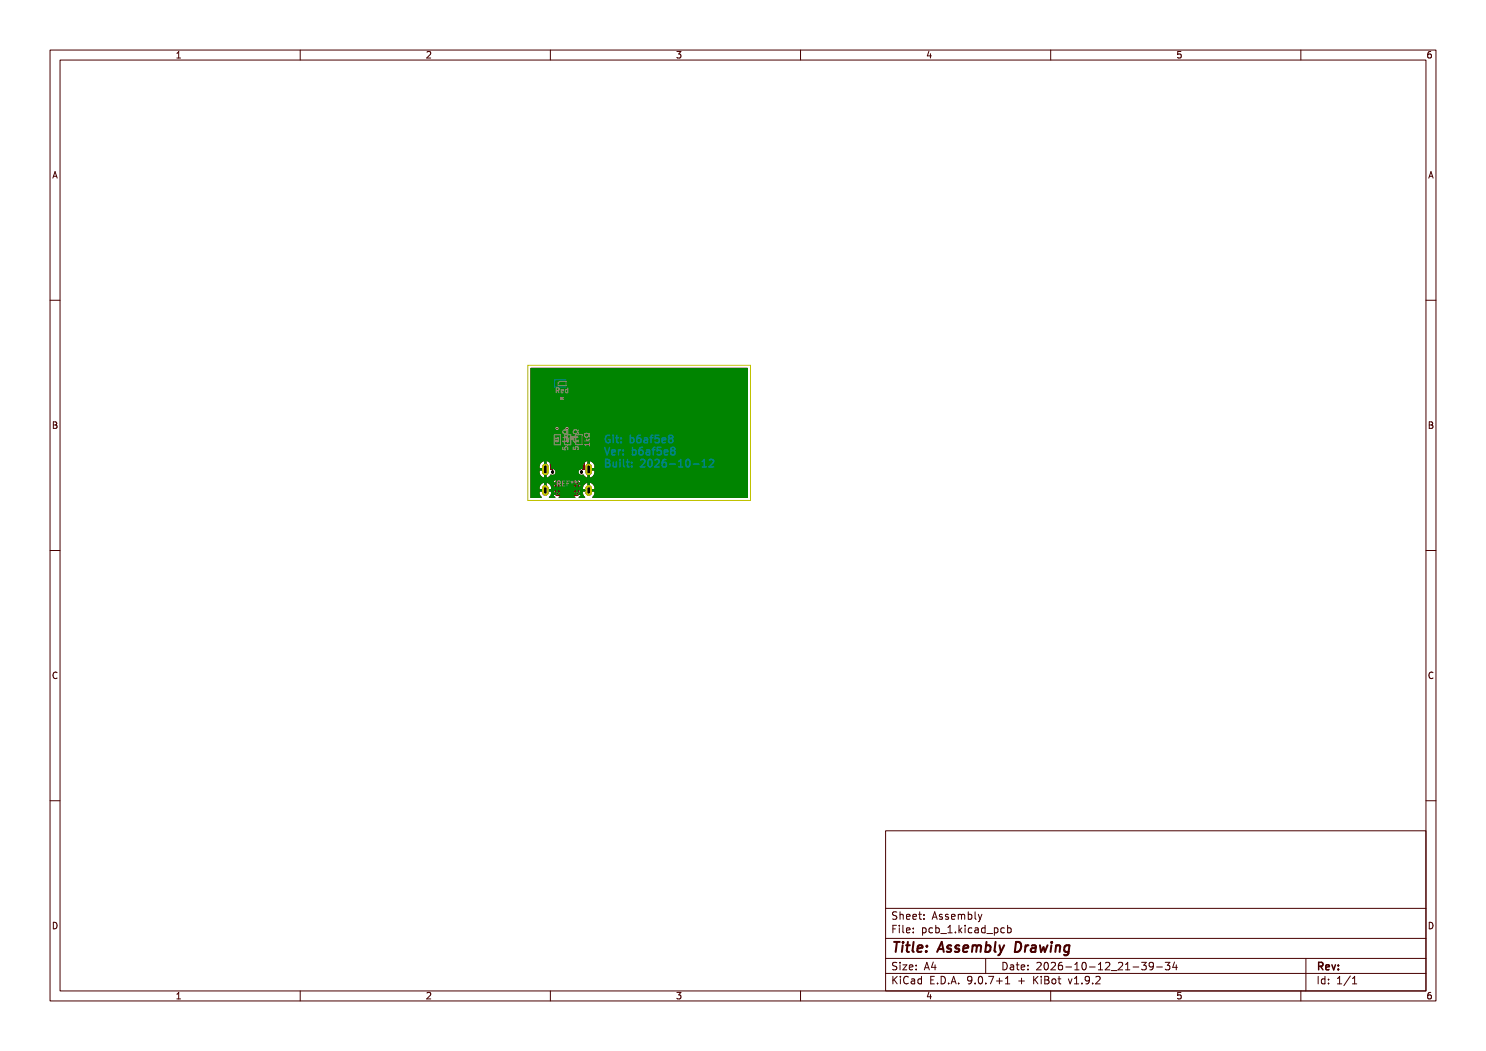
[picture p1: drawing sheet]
<svg xmlns="http://www.w3.org/2000/svg" width="297mm" height="210mm" viewBox="0 0 297 210" stroke-linecap="round" stroke-linejoin="round" font-family="sans-serif">
<g fill="#840000">
<path d="M115.1 88.3h1.2l.1 .2v.6l-.2 .2-1-.1-.2-.2z" fill-rule="evenodd"/>
<path d="M115.1 86.5l1.2-.1 .1 .3v.6l-.2 .1h-1l-.2-.2z" fill-rule="evenodd"/>
<path d="M112.8 88.3h1.2l.2 .2v.6l-.3 .2h-1l-.1-.3z" fill-rule="evenodd"/>
<path d="M112.8 86.5h1.2l.2 .2v.6l-.3 .2-1-.1-.1-.2z" fill-rule="evenodd"/>
<path d="M111.9 92.4h.3v1.4h-.3z" fill-rule="evenodd"/>
<path d="M112.9 92.4h.3v1.4h-.3z" fill-rule="evenodd"/>
<path d="M113.4 92.4h.3v1.4h-.3z" fill-rule="evenodd"/>
<path d="M114.4 92.4h.3v1.4h-.3z" fill-rule="evenodd"/>
<path d="M115.5 92.4h.5v1.4h-.5z" fill-rule="evenodd"/>
<path d="M116.3 92.4h.5v1.4h-.5z" fill-rule="evenodd"/>
<path d="M114.9 92.4h.3v1.4h-.3z" fill-rule="evenodd"/>
<path d="M113.9 92.4h.3v1.4h-.3z" fill-rule="evenodd"/>
<path d="M112.4 92.4h.3v1.4h-.3z" fill-rule="evenodd"/>
<path d="M111.4 92.4h.3v1.4h-.3z" fill-rule="evenodd"/>
<path d="M110.7 92.4h.5v1.4h-.5z" fill-rule="evenodd"/>
<path d="M109.9 92.4h.5v1.4h-.5z" fill-rule="evenodd"/>
</g>
<path d="M109 93.3v1M109 97.6v.8" fill="none" stroke="#840000" stroke-width="1.3"/>
<g fill="#840000">
<circle cx="111.3" cy="96.6" r=".25"/>
<circle cx="111.3" cy="98.6" r=".25"/>
<circle cx="115.3" cy="96.6" r=".25"/>
<circle cx="115.3" cy="98.6" r=".25"/>
</g>
<path d="M111 96.3l.3-.2 4.3 .1 .2 .4v2.3l-.5 .2h-4.2l-.3-.5v-2z" fill-rule="evenodd" fill="#840000"/>
<path d="M117.7 93.3v1M117.7 97.6v.8" fill="none" stroke="#840000" stroke-width="1.3"/>
<g fill="#840000">
<path d="M111.2 76.2h.7v.8h-.7z" fill-rule="evenodd"/>
<path d="M112.7 76.2h.8v.8h-.8z" fill-rule="evenodd"/>
<path d="M110.8 88.4l1.1-.1 .2 .2v.7l-.3 .1h-1l-.1-.2z" fill-rule="evenodd"/>
<path d="M110.8 86.6l1.1-.1 .2 .2v.6l-.3 .2h-1l-.1-.2z" fill-rule="evenodd"/>
</g>
<g fill="#840000">
<circle cx="111.3" cy="85.6" r=".3"/>
<circle cx="113.3" cy="85.6" r=".3"/>
</g>
<path d="M111.5 76.6v4l-1.4 1.3v11.2M113.1 76.6v5l.8 .8h1.2l.6 .6v3.9M111.3 85.6l.1 1.4M111.4 88.8v.9l.7 .7v2.7M113.3 85.6l.2 .2v1.2M113.5 88.8v1.7l1.6 1.7v.9M115.7 88.7v.1M115.7 88.8v4.3l-.2 .2v.8l-.5 .5h-3.7l-.2-.2v-1.1l-.2-.2" fill="none" stroke="#840000" stroke-width=".2"/>
<path d="M106 73.6h43.5l-.1 25.9h-30.9l-.1-.1 .3-.6 .1-.5h-.9v-.6h.9v-.2a1.15 1.15 0 0 0-.9-1v1.1l-.2-.2-.3 .2v-1.1a1.17 1.17 0 0 0-.9 1.2h.9v.6h-.9l.1 .5 .4 .5-.1 .2h-1.2v-.2l.3-.4h-1.4l.4 .4-.1 .2h-3.2v-.2l.3-.4h-1.4l.4 .4-.1 .2-1.2-.1 .4-.8h1.1a.15 .15 0 0 0 .2 .2 .15 .15 0 0 0 .1-.2h3.7a.15 .15 0 0 0 .2 .1 .15 .15 0 0 0 0-.2 .15 .15 0 0 0-.2 .1h-3.7l-.1-.1-.2 .1h-1.1v-.2h5.9l-.4-.5v.5h-.5v-.5l-.5 .5h-2.6l-.4-.5v.5h-.5v-.5l-.5 .5-1.4-.1v-.6h.9l-.2-.8h.7l.5 .4h.6l.3-.4h2.6l.4 .4h.6l.4-.4h-.4v.4h-.5v-.4h-3.5v.4h-.5v-.4h-1.2l-.3-.3h1.6a.15 .15 0 0 0 .1 .2 .15 .15 0 0 0 .2-.2l3.7 .1a.15 .15 0 0 0 .2 0 .15 .15 0 0 0 0-.2 .15 .15 0 0 0-.2 .1h-3.7l-.1-.1-.2 .1h-1.6l-.4-.1v1.1l-.2-.2-.2 .2v-1.1a1.16 1.16 0 0 0-1 1.2h1v.6h-1l.1 .5 .4 .7h-2.2l-.1-3.1h10l-.4-.5v.5h-.5v-.5l-.5 .5h-2.6l-.4-.5v.5h-.5v-.5l-.5 .5h-4.6v-3.2h1.8v.3h1v.5h-1a1.19 1.19 0 0 0 1 1.4v-1l.2 .2 .2-.2v1l.4-.1a.95 .95 0 0 1 1.1-.4l.6 .3h3.8l.7-.5 .3 .2a.48 .48 0 0 1 .8 .3l.5 .2v-1l.2 .2 .3-.2v1a1.19 1.19 0 0 0 .9-1.4h-.9v-.5h.9v-.3a1.15 1.15 0 0 0-.9-1v1l-.2-.2-.3 .2v-1l-.5-.3h-.1v1.1h-.3l-.2-1v-2.2l.6-.6v-.9l-.3-.4 .3-.6v-.7l-.1-.4-.5-.3v-3l-.8-1-1.4-.1-.4-.5v-3.7l.4-.6v-.8l-.5-.5h-.9a.49 .49 0 0 1-.8 0l-.1-.1v2l.5-.2 .2 .2 .1 4.3 1.1 1.1h1.1l.3 .2-.1 2.8a.47 .47 0 0 1-.8 0l-.5-.1v.9l-.2 .2-.1 .2h-3.2l.3 .7-.3 .5v.8l1.3 1.5v1.1l-.2 .1h-.9l-.3 1.2-.2-.1v-1.1l-.7 .3v1l-.2-.2-.2 .2v-1a1.15 1.15 0 0 0-1 1h-1.8v-6.5h5.1v-.7h.5v.7h1.6v-.8l-.3 .1a.66 .66 0 0 1-1 0h-1.3l-.3 .3-.1 .4h-4.2v-9.8h4.6l.3 .5 .4 .2v-.7h-5.3v-.6l5.3 .1v-.8a.71 .71 0 0 0-.7 .7h-4.6z" fill-rule="evenodd" fill="#840000"/>
<g fill="#000">
<circle cx="110.4" cy="94.3" r=".3"/>
<circle cx="111.3" cy="96.6" r=".15"/>
<circle cx="111.3" cy="85.6" r=".15"/>
<circle cx="111.3" cy="98.6" r=".15"/>
<circle cx="113.3" cy="85.6" r=".15"/>
<circle cx="115.3" cy="96.6" r=".15"/>
<circle cx="115.3" cy="98.6" r=".15"/>
<circle cx="116.2" cy="94.3" r=".3"/>
</g>
<path d="M109 93.3v1.1M109 97.6v.8M117.7 93.3v1.1M117.7 97.6v.8" fill="none" stroke="#000" stroke-width=".5"/>
<path d="M109 93.3v1M109 97.6v.8" fill="none" stroke="#c2c200" stroke-width="1.3"/>
<g fill="#c2c200">
<circle cx="111.3" cy="96.6" r=".25"/>
<circle cx="111.3" cy="98.6" r=".25"/>
<circle cx="115.3" cy="96.6" r=".25"/>
<circle cx="115.3" cy="98.6" r=".25"/>
</g>
<path d="M117.7 93.3v1M117.7 97.6v.8" fill="none" stroke="#c2c200" stroke-width="1.3"/>
<g fill="#000">
<circle cx="110.4" cy="94.3" r=".3"/>
<circle cx="111.3" cy="96.6" r=".15"/>
<circle cx="111.3" cy="98.6" r=".15"/>
<circle cx="115.3" cy="96.6" r=".15"/>
<circle cx="115.3" cy="98.6" r=".15"/>
<circle cx="116.2" cy="94.3" r=".3"/>
</g>
<path d="M109 93.3v1.1M109 97.6v.8M117.7 93.3v1.1M117.7 97.6v.8" fill="none" stroke="#000" stroke-width=".5"/>
<g fill="#c2c2c2">
<circle cx="111.3" cy="85.6" r=".3"/>
<circle cx="113.3" cy="85.6" r=".3"/>
</g>
<g fill="#000">
<circle cx="111.3" cy="85.6" r=".15"/>
<circle cx="113.3" cy="85.6" r=".15"/>
</g>
<path d="M109 93.3v1M109 97.6v.8" fill="none" stroke="#008400" stroke-width="1.3"/>
<g fill="#008400">
<circle cx="111.3" cy="96.6" r=".25"/>
<circle cx="111.3" cy="98.6" r=".25"/>
<circle cx="115.3" cy="96.6" r=".25"/>
<circle cx="115.3" cy="98.6" r=".25"/>
</g>
<path d="M117.7 93.3v1M117.7 97.6v.8" fill="none" stroke="#008400" stroke-width="1.3"/>
<g fill="#008400">
<circle cx="111.3" cy="85.6" r=".3"/>
<circle cx="113.3" cy="85.6" r=".3"/>
</g>
<path d="M106 73.6h43.5l-.1 25.9h-30.9l-.1-.1 .3-.6 .1-.5h-.9v-.6h.9v-.2a1.15 1.15 0 0 0-.9-1v1.1l-.2-.2-.3 .2v-1.1a1.17 1.17 0 0 0-.9 1.2h.9v.6h-.9l.1 .5 .4 .5-.1 .2h-1.2v-.2l.3-.4h-1.4l.4 .4-.1 .2h-3.2v-.2l.3-.4h-1.4l.4 .4-.1 .2-1.2-.1 .4-.8h1.1a.15 .15 0 0 0 .2 .2 .15 .15 0 0 0 .1-.2h3.7a.15 .15 0 0 0 .2 .1 .15 .15 0 0 0 0-.2 .15 .15 0 0 0-.2 .1h-3.7l-.1-.1-.2 .1h-1.1v-.2h5.9l-.4-.5v.5h-.5v-.5l-.5 .5h-2.6l-.4-.5v.5h-.5v-.5l-.5 .5-1.4-.1v-.6h.9l-.2-.8h.7l.5 .4h.6l.3-.4h2.6l.4 .4h.6l.4-.4h-.4v.4h-.5v-.4h-3.5v.4h-.5v-.4h-1.2l-.3-.3h1.6a.15 .15 0 0 0 .1 .2 .15 .15 0 0 0 .2-.2l3.7 .1a.15 .15 0 0 0 .2 0 .15 .15 0 0 0 0-.2 .15 .15 0 0 0-.2 .1h-3.7l-.1-.1-.2 .1h-1.6l-.4-.1v1.1l-.2-.2-.2 .2v-1.1a1.16 1.16 0 0 0-1 1.2h1v.6h-1l.1 .5 .4 .7h-2.2l-.1-3.1h10l-.4-.5v.5h-.5v-.5l-.5 .5h-2.6l-.4-.5v.5h-.5v-.5l-.5 .5h-4.6v-3.2h1.8v.3h1v.5h-1a1.19 1.19 0 0 0 1 1.4v-1l.2 .2 .2-.2v1l.7-.4a.39 .39 0 0 1 .6-.1l.4-.2 .1-.5h4.7v.2a.75 .75 0 0 0 1 .5l.2 .3 .5 .2v-1l.2 .2 .3-.2v1a1.19 1.19 0 0 0 .9-1.4h-.9v-.5h.9v-.3a1.15 1.15 0 0 0-.9-1v1l-.2-.2-.3 .2v-1a1.3 1.3 0 0 0-.9 1.5l-.6 .2-.2 .3h-4.7a.68 .68 0 0 0-.8-.5h-.1a1.22 1.22 0 0 0-.9-1.5v1l-.2-.2-.2 .2-.1-1a1.15 1.15 0 0 0-.9 1h-1.8z" fill-rule="evenodd" fill="#008400"/>
<g fill="#000">
<circle cx="110.4" cy="94.3" r=".3"/>
<circle cx="111.3" cy="96.6" r=".15"/>
<circle cx="111.3" cy="85.6" r=".15"/>
<circle cx="111.3" cy="98.6" r=".15"/>
<circle cx="113.3" cy="85.6" r=".15"/>
<circle cx="115.3" cy="96.6" r=".15"/>
<circle cx="115.3" cy="98.6" r=".15"/>
<circle cx="116.2" cy="94.3" r=".3"/>
</g>
<path d="M109 93.3v1.1M109 97.6v.8M117.7 93.3v1.1M117.7 97.6v.8" fill="none" stroke="#000" stroke-width=".5"/>
<path d="M109 93.3v1M109 97.6v.8" fill="none" stroke="#c2c200" stroke-width="1.3"/>
<g fill="#c2c200">
<circle cx="111.3" cy="96.6" r=".25"/>
<circle cx="111.3" cy="98.6" r=".25"/>
<circle cx="115.3" cy="96.6" r=".25"/>
<circle cx="115.3" cy="98.6" r=".25"/>
</g>
<path d="M117.7 93.3v1M117.7 97.6v.8" fill="none" stroke="#c2c200" stroke-width="1.3"/>
<g fill="#000">
<circle cx="110.4" cy="94.3" r=".3"/>
<circle cx="111.3" cy="96.6" r=".15"/>
<circle cx="111.3" cy="98.6" r=".15"/>
<circle cx="115.3" cy="96.6" r=".15"/>
<circle cx="115.3" cy="98.6" r=".15"/>
<circle cx="116.2" cy="94.3" r=".3"/>
</g>
<path d="M109 93.3v1.1M109 97.6v.8M117.7 93.3v1.1M117.7 97.6v.8" fill="none" stroke="#000" stroke-width=".5"/>
<g fill="#c2c2c2">
<circle cx="111.3" cy="85.6" r=".3"/>
<circle cx="113.3" cy="85.6" r=".3"/>
</g>
<g fill="#000">
<circle cx="111.3" cy="85.6" r=".15"/>
<circle cx="113.3" cy="85.6" r=".15"/>
</g>
<g fill="none" stroke="#008484" stroke-width=".3">
<path d="M120.8 89.4l.5 1.5 .5-1.5M121.1 91.8l.7 .1v.3l-.2 .3a.4 .4 0 0 1 .3 .4 .4 .4 0 0 1-.3 .4h-.5zM121.1 92.5h.5M121.8 87a.7 .7 0 0 0-.8 .7 .7 .7 0 0 0 .8 .7l.1-.6h-.3M122.3 90.4l.7-.2-.1-.2-.4-.1-.2 .2v.7h.6M122.6 87v.1M122.6 87.5v1M122.6 92.3v.9l.4 .1 .2-.1M123.1 87.5h.5M123.2 92.3v1M123.3 87v1.3l.3 .2M123.6 89.9v1"/>
<path d="M123.9 91.8v.1M123.9 92.3v1M124.1 89.9l-.5 .3M124.1 88.3v.2M124.1 87.5v.2M124.6 90.7v.2M124.6 90v.1M124.6 91.8v1.3l.2 .2M125.2 92.3h.6M125.4 91.8v1.3l.4 .2M126 87.5h.4l.3 .3-.1 .6h-.6M126 87v1.5"/>
<path d="M126.3 93.2v.1M126.3 92.4v.1M126.4 90l.4-.1 .3 .3-.1 .6h-.6M126.4 89.4v1.5M128 87h-.4a1.01 1.01 0 0 0 0 1.5l.5-.2v-.5l-.3-.3h-.2l-.3 .3M128.1 91.9l.5-.1 .3 .4-.9 1.1h.9M128.4 89.4l-.4 .1a1.01 1.01 0 0 0 0 1.4l.5-.2 .1-.5-.3-.2h-.3l-.3 .2M128.8 87.5h.5l.1 1M129.2 90h.6v.9M129.4 87.8l-.5 .1-.2 .2 .2 .4 .5-.1M129.7 91.9l.1-.1a.8 .8 0 0 1 .6 .8 .8 .8 0 0 1-.6 .7 1 1 0 0 1-.1-1.4zM129.8 90.2l-.5 .1-.2 .2 .2 .4 .5-.1"/>
<path d="M129.9 87.5h.6M130.3 89.9h.6M130.5 87l-.4 .2v1.3M130.9 91.9l.6-.1 .3 .4-1 1.1h1M130.9 89.4l-.3 .2v1.3M131.7 87h-.7l-.1 .7 .2-.2 .5 .1 .2 .2-.1 .5-.2 .2-.6-.2M132.1 89.4h-.7l-.1 .7 .3-.1h.5l.1 .2-.1 .5-.2 .2-.6-.2M132.3 88l.8-.2-.1-.3h-.4l-.3 .2 .1 .7h.6M132.8 90.4l.7-.2-.1-.2-.4-.1-.2 .2v.7h.6M133.1 91.8l-.5 .1a1.01 1.01 0 0 0 0 1.4l.5-.1 .1-.5-.3-.3h-.3l-.3 .3M133.8 92.7h1.2M133.9 87.6l-.3-.3 .3-.3h.4l.2 .3-.3 .3"/>
<path d="M133.9 87.6l-.3 .3 .1 .4 .2 .2 .4-.1 .2-.2v-.3l-.3-.3M133.9 87.6h.3M134.3 90l-.2 .3v.3l.2 .3 .5-.1 .1-.2v-.3l-.3-.3M134.3 90l-.2-.3 .2-.3 .5 .1 .1 .2-.3 .3M134.3 90h.3M135.6 93.3h.9M135.6 92.2l.5-.4v1.5M137.2 91.9l.2-.1a.8 .8 0 0 1 .5 .8 .8 .8 0 0 1-.5 .7l-.2-.1-.1-.5zM138.6 92.7h1.1M140.3 93.3h.9M140.3 92.2l.5-.4v1.5M141.8 91.9l.5-.1 .3 .4-.9 1.1h.9"/>
</g>
<path d="M113.1 75.9h-2.3v1.5h2.3" fill="none" stroke="#008484" stroke-width=".2"/>
<g fill="none" stroke="#848484" stroke-width=".2">
<path d="M111.2 78h.5v-.4l-.5-.1v1M111.4 78l.4 .5M111.5 76.5l.3-.3h1.3v.8h-1.6zM112 79.4l.3 .2-.2 .2zM112.1 78.2l.5-.1v-.2l-.3-.1-.2 .2 .1 .5h.4M112.4 79.8h.2M112.4 79.5l.1-.1v.4M113.5 77.5v1M113.5 77.9l-.3-.1-.2 .2 .1 .5h.4M110.8 86.9h1.2v2h-1.2zM111.4 88.3v-.3h-.2l-.1 .3h.5M111.4 96.6h.5v-.4l-.5-.1v1"/>
<path d="M111.6 87.5h-.2l-.1 .2-.2-.2v.3M111.6 87.5v.1M111.6 87.6v.2M111.6 88l-.2 .2M111.7 96.6l.3 .5M112.4 96.6h.4M112.5 89.4v.4l.5 .1-.1-.5h.5v.5M112.5 87.4h1M112.8 87.1l.4 .3M112.9 86.9h1.2v2h-1.2zM112.9 96.1h-.5v1h.5M113.2 88v.2h.5"/>
<path d="M113.2 87.5v.2M113.2 87.7v.1M113.2 88h.1M113.2 88h.2M113.2 87.5h.1M113.3 96.6h.4M113.4 88.9h.1M113.4 88h.1M113.5 88.2h-1l.3 .2M113.5 85.9v.3h-.2a.43 .43 0 0 0-.6-.3 .43 .43 0 0 0-.2 .6l.5 .2 .5-.3v.3M113.5 87.9v.5M113.5 87.1l-.4 .3"/>
<path d="M113.7 87.9l-.2 .2M113.7 87.5v.3l-.5-.3M113.8 96.1h-.5v1M114.1 96.3l.2 .1M114.3 96.1v.3M114.3 96.4l-.1 .1M114.3 96.4l.2 .1M114.5 87.6l-.2 .1v.2h.5M114.5 87.6v.1M114.5 87.7v.2M114.6 96.3l-.3 .1M114.6 89.3v.5h.5l-.1-.4 .5-.1v.5"/>
<path d="M114.6 87.4h1M114.8 87.6l-.3 .2M114.8 87.1v.3M114.8 87.3h-.5l.1 .1M114.9 96.3l.2 .1M114.9 87l.4 .4M115.1 96.1v.3M115.1 96.4l-.2 .1M115.1 96.4l.1 .1M115.1 86.8h1.2v2h-1.2zM115.3 96.3l-.2 .1M115.5 88.8h.1"/>
<path d="M115.6 85.9v.2h-.2a.43 .43 0 0 0-.6-.2 .43 .43 0 0 0-.2 .6l.5 .1 .5-.2v.2M115.6 87.8v.6M115.6 88.1h-1l.3 .3M115.6 87l-.4 .3M116.8 88.1h1M117.2 87.7l.3 .4M117.8 86.6v.2h-.2a.43 .43 0 0 0-.5-.2 .43 .43 0 0 0-.2 .6l.4 .1 .5-.2v.2M117.8 88.5v.6M117.8 88.8h-1l.3 .3M117.8 87.7l-.4 .3"/>
</g>
<path d="M105.5 73h44.5v27h-44.5z" fill="none" stroke="#c2c200" stroke-width=".2"/>
<g fill="none" stroke="#480000" stroke-width=".2">
<path d="M10 10h277v190h-277zM12 12h273v186h-273zM35.3 11.6h.8M35.3 10.7l.4-.4v1.3M60 10v2M85.3 10.4l.5-.1 .3 .4-.8 .9h.8M110 10v2M135.3 10.3h.8l-.4 .5 .3 .1v.6l-.2 .1-.5-.1M160 10v2M185.7 10.2l-.4 1h.9M186 10.7v.9M210 10v2"/>
<path d="M236 10.3h-.6l-.1 .6 .2-.1 .5 .1 .1 .1-.1 .5-.2 .1-.5-.1M260 10v2M286 10.3l-.4 .1-.2 .2-.1 .7 .3 .3 .4-.1 .1-.5-.1-.1-.4-.1-.3 .2M10.6 35.6l.4-1.3 .4 1.3M10.7 35.2h.6M285.6 35.6l.4-1.3 .4 1.3M285.7 35.2h.6M10 60h2M285 60h2M10.7 84.3h.4l.2 .2-.2 .4 .2 .1 .1 .3-.2 .3h-.5zM10.7 84.9h.4M285.7 84.3h.4l.2 .2-.2 .4 .2 .1 .1 .3-.2 .3h-.5z"/>
<path d="M285.7 84.9h.4M10 110h2M285 110h2M11.4 134.4a.62 .62 0 0 0-.9 .5 .62 .62 0 0 0 .7 .7l.2-.1M286.4 134.4a.62 .62 0 0 0-.9 .5 .62 .62 0 0 0 .7 .7l.2-.1M10 160h2M285 160h2M177 166h108v32h-108zM10.7 184.3a.66 .66 0 0 1 .7 .6 .66 .66 0 0 1-.7 .7zM35.3 198.7l.4-.4v1.3M35.3 199.6h.8M60 198v2"/>
<path d="M85.3 198.4l.5-.1 .3 .4-.8 .9h.8M110 198v2M135.3 198.3h.8l-.4 .5 .3 .1v.6l-.2 .1-.5-.1M160 198v2M177 194.5h108M177 191.5h108M177 187.5h108M177 181.5h108M178.5 195.1v1.5M178.5 185.6h.5M178.7 195.7l.6 .9M179.2 184.9h-.7v1.5"/>
<path d="M179.2 192.4l-.5-.1-.2 .1v.5l.6 .3 .1 .3-.2 .3-.6-.1M179.2 182.3l-.5-.1-.2 .1v.5l.6 .3 .1 .3-.2 .3-.6-.1M179.3 195.1l-.8 .9M179.7 184.9v.1M179.7 185.4v1M179.9 182.2v1.5M179.9 192.3v.1M179.9 192.8v1M179.9 182.8l.2-.1 .4 .1v.9M180 195.1v.1M180 195.6v1M180.5 192.8h.7l-.7 1h.7"/>
<path d="M180.5 184.9v1.3l.2 .2M181.2 185.9l.7-.2-.1-.2-.4-.1-.2 .2v.7h.6M181.2 183.2l.7-.1-.1-.3-.4-.1-.2 .2v.7h.6M181.5 195.2a.71 .71 0 0 0-1 .5 .71 .71 0 0 0 .7 .9l.3-.1M181.7 193.3l.8-.1-.1-.3-.4-.1-.3 .2 .1 .7h.6M182.2 195.7h.5l.1 .9M182.5 183.2l.7-.1-.1-.3-.4-.1-.2 .2v.7h.6M182.5 186.3v.1M182.5 185.5v.1M182.8 196h-.5l-.2 .2 .2 .4 .5-.1M183.1 193.7v.1M183.1 192.9v.1"/>
<path d="M183.6 182.7h.6M183.8 182.2v1.3l.4 .2M184.2 195.7l-.5-.1-.2 .3 .1 .6h.6M184.2 195.1v1.5M184.4 185.5l.4-.1 .3 .3-.1 .6h-.6M184.4 185.4v1.5M184.7 183.6v.1M184.7 182.8v.1M184.7 193.8l.5-1.5 .5 1.5M184.9 193.4h.7M185.7 198.2l-.4 1h.9M186 198.7v.9"/>
<path d="M186 195.8h.5M186.3 183.7l.5-1.5 .5 1.5M186.4 185.5l-.4-.1-.3 .3 .1 .6h.6M186.5 183.3h.7M186.5 192.2l-.3 1.1h.9M186.7 195.1h-.7v1.5h.7M186.9 192.8v1M187 185.5l.5-.1 .2 .3-.1 .6h-.6M187 184.9v1.5M187.4 196.5v.1M188 186.5h1.2M188.1 195.1a.76 .76 0 0 1 .9 .7 .76 .76 0 0 1-.9 .8z"/>
<path d="M188.3 182.8l-.3-.1-.3 .2 .1 .2 .5 .2v.3h-.6M189.5 186.4h.8M189.5 185.3l.4-.4v1.5M189.5 182.8l-.3-.1-.2 .2v.2l.5 .2v.3h-.5M189.6 196.5v.1M190.1 196.6l.5-1.5 .5 1.5M190.2 183.2l.7-.1-.1-.3-.4-.1-.2 .2v.7h.6M190.2 196.2h.8M191 186.3v.1M191.5 182.8l.5-.1 .2 .2M191.5 182.7v1M191.6 196.5v.1"/>
<path d="M191.7 184.9v1.5M191.8 185.8l.4 .6M192.2 182.9l.2-.2 .3 .1 .1 .9M192.2 182.9v.8M192.2 185.4l-.5 .6M192.9 184.9v.1M192.9 185.4v1M193.5 182.8l.5-.1 .2 .3-.1 .6h-.6M193.5 182.2v1.5M194.2 185.5l-.4-.1-.3 .3 .2 .6h.5M194.2 195.7l-.2 .3h-.3l-.3-.3 .1-.5 .5-.1 .2 .1a.99 .99 0 0 1-.4 1.4h-.3M194.9 196.5v.1"/>
<path d="M194.9 182.2v1.3l.2 .2M194.9 185.5h.6v.9M195.5 185.7l-.5 .1-.2 .2 .2 .4 .5-.1M195.5 182.7l.4 1M195.7 195.2l.2-.1a.8 .8 0 0 1 .5 .7 .8 .8 0 0 1-.5 .8l-.2-.1-.2-.5zM195.9 183.7l-.4 .5M196.2 182.7l-.3 1M196.9 185.5l-.4-.1-.3 .3 .1 .6h.6M196.9 184.9v1.5M197 191.5v3M197 196.5v.1M197.2 186.5h1.2"/>
<path d="M197.6 195.1h1l-.6 1.5M198.7 185.5l.5-.1 .3 .3-.2 .6h-.6M198.7 185.4v1.5M199.2 196h1.1M199.7 195.4v1.2M200.5 192.3a.76 .76 0 0 1 .8 .7 .76 .76 0 0 1-.8 .8zM200.7 185.5l-.4-.1-.3 .3 .2 .6h.5M201 196.6h.8M201 195.5l.4-.4v1.5M201.4 185.5l.4-.1 .3 .3-.1 .6h-.6M201.4 184.9v1.5M202 192.9h.5l.1 .9"/>
<path d="M202.6 193.2h-.5l-.2 .2 .2 .4 .5-.1M203.1 192.8h.6M203.3 192.3v1.3l.4 .2M203.6 196h1.1M204.1 193.3l.7-.1-.1-.3-.4-.1-.2 .2 .1 .7h.5M204.2 195.4v1.2M205.5 193.7v.1M205.5 192.9v.1M206.6 195.1v1.5M206.8 195.7l.7 .9M207.2 192.4l.6-.1 .3 .4-.9 1.1h.9M207.5 195.1l-.9 .9"/>
<path d="M208.1 195.1v.1M208.1 195.6v1M208.8 195.1l.7 .1 .1 .3-.3 .3a.4 .4 0 0 1 .4 .4 .4 .4 0 0 1-.3 .4h-.6zM208.8 195.8h.5M208.9 192.4l.1-.1a.8 .8 0 0 1 .5 .7 .8 .8 0 0 1-.5 .8 1 1 0 0 1-.1-1.4zM210 198v2M210.1 192.4l.6-.1 .3 .4-1 1.1h1M210.4 195.7l.3-.1 .3 .3v.4l-.3 .3-.3-.1-.2-.2zM211.5 195.6h.5M211.7 195.1v1.3l.3 .2M212.2 192.3l-.4 .1a1.01 1.01 0 0 0 0 1.4l.5-.1 .1-.5-.3-.3h-.3l-.3 .3M213 193.2h1.2"/>
<path d="M213.5 195.6l.4 1 .3-1M214.7 195.5l.5-.4v1.5M214.7 196.6h.9M214.8 193.8h.9M214.8 192.7l.4-.4v1.5M216.2 196.5v.1M216.5 192.4l.1-.1a.8 .8 0 0 1 .5 .7 .8 .8 0 0 1-.5 .8 1 1 0 0 1-.1-1.4zM217.7 193.2h1.2M217.7 195.7l-.2 .3h-.3l-.3-.3 .1-.5 .5-.1 .2 .1a.99 .99 0 0 1-.4 1.4h-.3M218.4 196.5v.1M219 195.2l.6-.1 .3 .4-.9 1.1h.9M219.5 193.8h.9"/>
<path d="M219.5 192.7l.5-.4v1.5M221 192.4l.5-.1 .3 .4-.9 1.1h.9M222.1 193.9h1.1M223.5 192.4l.6-.1 .3 .4-.9 1.1h.9M225 193.8h.8M225 192.7l.4-.4v1.5M226.5 193.2h1.1M228.2 192.3h.9l-.5 .6 .4 .1v.7l-.2 .1-.6-.1M230.5 192.9l-.3 .3h-.2l-.3-.3 .1-.5 .4-.1 .3 .1a.99 .99 0 0 1-.4 1.4h-.3M231.2 193.2h1.1M232.9 192.3h.9l-.5 .6 .4 .1v.7l-.2 .1-.6-.1M234.7 192.2l-.3 1.1h.9"/>
<path d="M235.1 192.8v1M236 198.3h-.6l-.1 .6 .2-.1 .5 .1 .1 .1-.1 .5-.2 .1-.5-.1M260 198v2M261 191.5v6.5M263.5 195.1v1.5M264.8 195.7l-.4-.1-.3 .3 .1 .6h.6M264.8 195.1v1.5M265.5 196.5v.1M265.5 195.7v.1M267.3 196.6h.9M267.3 195.5l.4-.4v1.5M269.9 195l-1.3 2"/>
<path d="M270.3 196.6h.9M270.3 195.5l.4-.4v1.5M285.7 184.3a.66 .66 0 0 1 .7 .6 .66 .66 0 0 1-.7 .7zM286 198.3l-.4 .1-.2 .2-.1 .8 .3 .2 .4-.1 .1-.5-.1-.1-.4-.1-.3 .2"/>
</g>
<path d="M263.6 193.1l.7-.1 .1-.2-.1-.4-.2-.1h-.5v1.5M263.9 193.1l.5 .7M265 193.3l.7-.2-.1-.2-.4-.1-.2 .2 .1 .7h.5M266.2 192.8l.4 1 .3-1M267.5 193.6v.2M267.5 192.9v.1" fill="none" stroke="#480000" stroke-width=".3"/>
<g fill="none" stroke="#480000" stroke-width=".4">
<path d="M178.7 188.2h1.1M179.3 188.2l-.3 2M180.4 188.9l-.1 1.3M180.5 188.2v.2M181.1 188.9h.7M181.5 188.2l-.3 1.7 .1 .2 .4 .1M182.6 188.2l-.2 1.7 .2 .3M183.4 189.5l1-.1-.1-.4h-.7l-.3 .9 .3 .3 .6-.1M185.1 190v.2M185.3 189l-.1 .2M187.3 190.2l.9-2 .4 2M187.6 189.6h.9"/>
<path d="M190.1 189a.49 .49 0 0 0-.8 .3l.1 .1 .6 .2 .1 .3-.3 .3-.6-.1M191.7 189a.49 .49 0 0 0-.8 .3l.1 .1 .7 .2v.3l-.3 .3-.6-.1M192.5 189.5l1-.1v-.4h-.8l-.2 .9 .2 .3 .6-.1M194.4 189.1a.49 .49 0 0 1 .8 .1M194.4 188.9l-.1 1.3M195.2 189.2a.5 .5 0 0 1 .8-.2v1.2M195.2 189.2l-.1 1M197.1 189h.7l.2 .3-.1 .5a.66 .66 0 0 1-1 .3M197.2 188.2l-.3 2M199 188.2l-.2 1.7 .2 .3M199.8 188.9l.3 1.3M200.1 190.2l-.3 .5-.3 .2"/>
<path d="M200.7 188.9l-.6 1.3M203.1 188.2a.96 .96 0 0 1 1 .6 .96 .96 0 0 1-.3 1.1l-.5 .3h-.5zM205 188.9l-.2 1.3M205.6 188.9l-.4 .1-.3 .3M206.2 189h.8l-.1 1.2M207 189.4h-.7a.4 .4 0 0 0-.3 .4 .4 .4 0 0 0 .3 .4l.6-.1M207.8 188.9l.3 1.3 .5-.9 .2 .9 .6-1.3M210.1 188.9l-.1 1.3M210.2 188.2v.2M211.1 189.1a.49 .49 0 0 1 .8 .1l-.1 1M211.1 188.9l-.2 1.3M213.7 189a.66 .66 0 0 0-.9 .3l-.1 .5 .1 .3h.8"/>
<path d="M213.8 188.9l-.4 1.8a.57 .57 0 0 1-.7 .1"/>
</g>
<text font-size="2.7" fill="#fff" x="178" y="190.3">Title: Assembly Drawing</text>
<g font-size="2" fill="#fff">
<text x="120.5" y="88.7">Git: b6af5e8</text>
<text x="120.5" y="93.5">Built: 2026-10-12</text>
<text x="120.5" y="91.1">Ver: b6af5e8</text>
<text x="178" y="183.8">Sheet: Assembly</text>
<text x="178" y="186.5">File: pcb_1.kicad_pcb</text>
<text x="178" y="193.9">Size: A4</text>
<text x="178" y="196.7">KiCad E.D.A. 9.0.7+1 + KiBot v1.9.2</text>
<text x="200" y="193.9">Date: 2026-10-12_21-39-34</text>
<text x="263" y="196.7">Id: 1/1</text>
<text x="263" y="193.9">Rev:</text>
</g>
<g font-size="1.7" fill="#fff">
<text x="35" y="11.6">1</text>
<text x="85" y="11.6">2</text>
<text x="135" y="11.6">3</text>
<text x="185" y="11.6">4</text>
<text x="235" y="11.6">5</text>
<text x="285" y="11.6">6</text>
<text x="10.5" y="35.6">A</text>
<text x="285.5" y="35.6">A</text>
<text x="10.5" y="85.6">B</text>
<text x="285.5" y="85.6">B</text>
<text x="10.5" y="135.6">C</text>
<text x="285.5" y="135.6">C</text>
<text x="10.5" y="185.6">D</text>
<text x="285.5" y="185.6">D</text>
<text x="35" y="199.7">1</text>
<text x="85" y="199.7">2</text>
<text x="135" y="199.7">3</text>
<text x="185" y="199.7">4</text>
<text x="235" y="199.7">5</text>
<text x="285" y="199.7">6</text>
</g>
<g font-size="1.3" fill="#fff">
<text x="111.1" y="78.5">Red</text>
<text x="113.5" y="89.9" transform="rotate(-90 113.5 89.9)">5.1kΩ</text>
<text x="115.6" y="89.9" transform="rotate(-90 115.6 89.9)">5.1kΩ</text>
<text x="117.9" y="89" transform="rotate(-90 117.9 89)">1kΩ</text>
<text x="111.3" y="97.2">REF**</text>
</g>
<g font-size=".7" fill="#fff">
<text x="111.6" y="88.3" transform="rotate(-90 111.6 88.3)">R3</text>
<text x="113.7" y="88.3" transform="rotate(-90 113.7 88.3)">R2</text>
<text x="114.8" y="87.9" transform="rotate(-90 114.8 87.9)">R1</text>
</g>
<text font-size=".5" fill="#fff" x="112" y="79.8">D1</text>
</svg>
